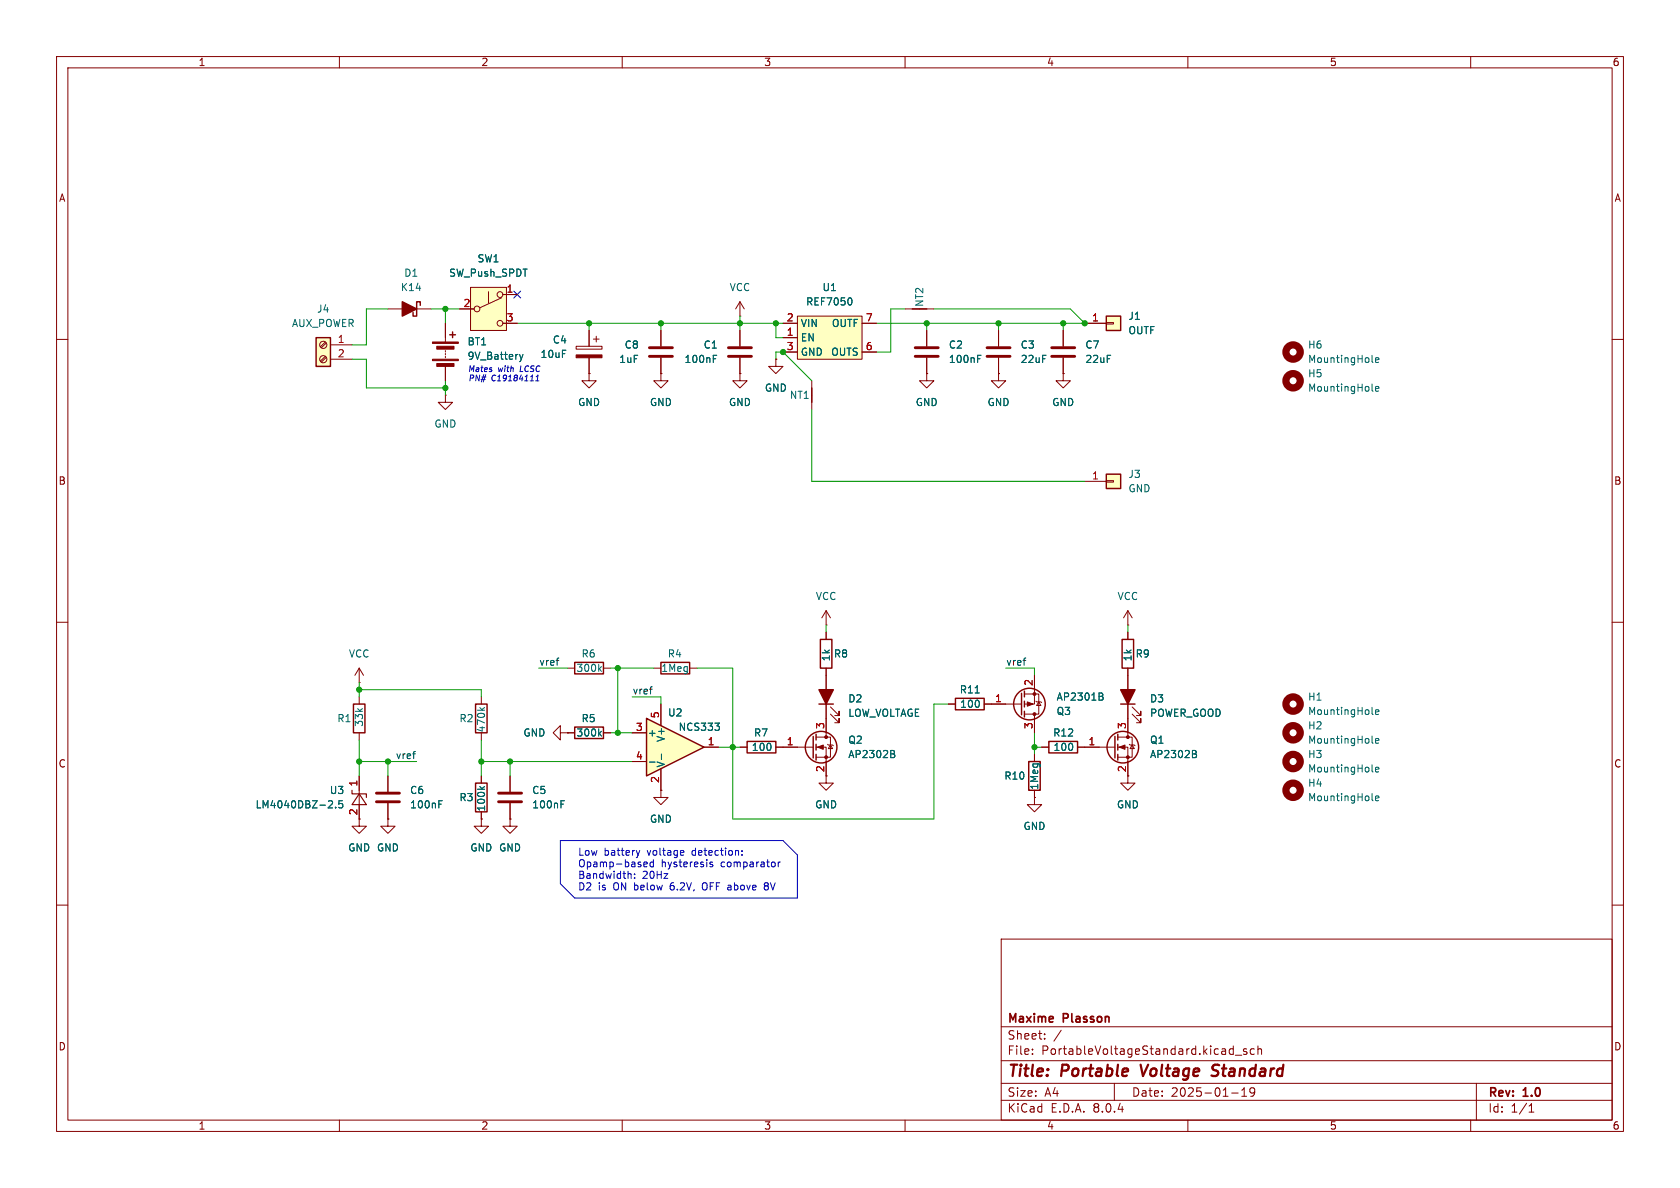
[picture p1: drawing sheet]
<svg xmlns="http://www.w3.org/2000/svg" width="297mm" height="210mm" viewBox="0 0 297 210" stroke-linecap="round" stroke-linejoin="round" font-family="sans-serif">
<g fill="none" stroke="#840000" stroke-width=".18">
<path d="M10 10h277v190h-277zM12 12h273v186h-273zM60 10v2M110 10v2M160 10v2M210 10v2M260 10v2M10 60h2M116.8 58.4v2.8M285 60h2M78.7 69.9v1.2h1.3l-1.3 1.3-1.2-1.3h1.2M78.7 69.9h.1"/>
<path d="M104.1 66v1.3h1.3l-1.3 1.3-1.2-1.3h1.2M104.1 66h.1M116.8 66v1.3h1.3l-1.3 1.3-1.2-1.3h1.2M116.8 66h.1M116.8 63.2v2.8M10 110h2M63.5 118.1l-.8 1.3M63.5 118.1v2.6M63.5 118.1l.8 1.3M100.3 118.1h1.3M106.7 118.1h1.2M115.6 118.1h1.2"/>
<path d="M121.9 118.1h1.3M285 110h2M63.5 120.7h.1M63.5 123.2v1.3M63.5 129.5v1.3M68.6 137.2v2.8M85.1 123.2v1.3M85.1 129.5v1.3M85.1 137.2v1.2M90.2 137.2v2.8M99.1 129.5v1.3l-1.3-1.3 1.3-1.2v1.2h1.2M100.3 129.5h.1"/>
<path d="M10 160h2M63.5 144.8v1.3h1.3l-1.3 1.2-1.3-1.2h1.3M68.6 142v2.8M85.1 143.5v1.3M90.2 144.8v1.3h-1.3l1.3 1.2 1.2-1.2h-1.2M90.2 144.8h.1M90.2 142v2.8M285 160h2M177 166h108v32h-108zM60 198v2M110 198v2M160 198v2"/>
<path d="M177 194.5h108M177 191.5h108M177 187.5h108M177 181.5h108M182.5 186.3v.1M182.5 185.5v.1M184.7 183.6v.1M184.7 182.8v.1M187.6 182.1l-1.3 2M197 191.5v3M210 198v2M217.7 193.2h1.2"/>
<path d="M217.9 185.4l.1 .1M218 184.9v1.5M218 186.3l-.1 .1M218.4 186.5h1.1M219.5 193.8h.9M219.5 192.7l.5-.4v1.5M220.4 185.5l-.4-.1-.2 .2 .1 .2 .5 .2v.3h-.6M221.7 185.5l-.4-.1-.3 .3v.4l.2 .2h.5M221.8 192.9l-.3 .3h-.3l-.2-.3 .1-.5 .4-.1 .2 .1a.99 .99 0 0 1-.3 1.4h-.3M222.4 185.5l.2-.1 .4 .1v.9M222.4 184.9v1.5M260 198v2"/>
<path d="M261 191.5v6.5M270.3 196.6h.9M270.3 195.5l.4-.4v1.5"/>
</g>
<path d="M201.6 188.2l.5 2M215.2 190a.85 .85 0 0 1-1 .1M215.3 188.2l-.7 .1a.46 .46 0 0 0-.3 .5 .46 .46 0 0 0 .4 .4l.5 .2" fill="none" stroke="#840000" stroke-width=".4"/>
<path d="M101.6 117.1h5.1v2h-5.1zM116.8 117.1h5.1v2h-5.1zM62.5 124.5h2v5h-2zM84.1 124.5h2v5h-2zM84.1 138.4h2v5.1h-2z" fill="none" stroke="#840000" stroke-width=".25"/>
<path d="M106 118.2l.3 .5M106.3 117.8l-.5 .5M84.8 125.1l.5 .5M84.8 139l.5 .5M85.7 125.1l-.5 .3M85.7 139l-.5 .4M77.6 142.2h.4M77.6 141.5h.6M99.2 142.2h.4M99.2 141.5h.6" fill="none" stroke="#006464" stroke-width=".18"/>
<path d="M114.8 63h4.1M114.8 61.5h4.1M66.5 141.7h4.1M66.5 140.2h4.1M88.1 141.7h4.1M88.1 140.2h4.1" fill="none" stroke="#840000" stroke-width=".51"/>
<path d="M114.3 127l10.2 5.1-10.2 5.1z" fill="#ffffc2"/>
<path d="M114.3 127l10.2 5.1-10.2 5.1z" fill="none" stroke="#840000" stroke-width=".25"/>
<path d="M111.8 129.5h2.5M111.8 134.6h2.5M116.8 139.7v1.3h-1.2l1.2 1.2 1.3-1.2h-1.3M116.8 139.7h.1M116.8 124.5v3.8M116.8 135.9v3.8M124.5 132.1h2.5" fill="none" stroke="#840000" stroke-width=".18"/>
<path d="M114.8 134.7h1M116.9 133.3v1M126.4 127.8h.8l-.4 .5M127.1 128.4v.6" fill="none" stroke="#006464" stroke-width=".18"/>
<path d="M55.9 59.7h2.5v5.1h-2.5z" fill="#ffffc2"/>
<g fill="none" stroke="#840000" stroke-width=".25">
<path d="M55.9 59.7h2.5v5.1h-2.5zM74.3 54v-.7h-.6v2.6h-.7v-.7M79.5 59.2h1M80 58.7v1M132.1 131.1h5.1v2h-5.1zM197.1 130.2v3.8M197.6 129.8v1M197.6 131.6v1M197.6 133.4v1"/>
<circle cx="198.5" cy="132.1" r="2.79"/>
</g>
<g fill="none" stroke="#840000" stroke-width=".18">
<path d="M68.6 54.6h7.6M78.7 57.2v3.3M130.8 55.9h.1M130.8 53.3v2.6M130.8 58.4v2.8M130.8 53.3l-.8 1.3M130.8 53.3l.8 1.3M57.5 63l-.9 .8M57.5 60.5l-.9 .8M57.7 63.2l-.9 .8M57.7 60.6l-.9 .9M58.4 61h3.8"/>
<path d="M58.4 63.5h3.8M78.7 62v.2M78.7 62.5v.2M78.7 63v.2M78.7 64.8v2.5M130.8 63.2v2.8M63.5 137.2v7.6M130.8 132.1h1.3M137.2 132.1h1.2M191.8 132.1h5.3M197.6 132.1h1.8v5.1M197.6 130.3h2.6v3.6h-2.6"/>
<path d="M199.4 127v3.3M199.6 131.6l.2 .1h.7l.2 .1M200.2 131.7l.3 .6h-.7zM85.1 144.8v1.3h1.3l-1.3 1.2-1.3-1.2h1.3M85.1 144.8h.1"/>
<circle cx="57.1" cy="63.5" r=".63"/>
<circle cx="57.1" cy="61" r=".63"/>
</g>
<path d="M71.1 53.3l2.6 1.3-2.6 1.3z" fill="#840000" stroke="#840000" stroke-width=".25"/>
<g fill="#840000" stroke="#840000" stroke-width=".18">
<path d="M197.9 132.1l1-.4v.8z"/>
<path d="M76.5 63.5h4.5v.3h-4.5z"/>
<path d="M76.5 60.5h4.5v.2h-4.5z"/>
<path d="M77.2 64.3h3.1v.5h-3.1z"/>
<path d="M77.2 61.2h3.1v.5h-3.1z"/>
<circle cx="199.4" cy="133.9" r=".25"/>
<circle cx="199.4" cy="130.3" r=".25"/>
</g>
<g fill="none" stroke="#006464" stroke-width=".18">
<path d="M91.9 62.7l.3 .8M92.2 63.5l-.3 .4M92.5 62.7l-.3 .8M126.1 63.4h.4M126.1 62.8h.6M210.8 132.7l.6 .1 .1 .2-.3 .3M210.8 133.3h.4M211.2 133.3l.3 .2v.3l-.7 .1M242.6 126.1l.1 .2M242.6 131.2l.1 .2M243.2 125.9l.6-.1-.1-.3h-.4l-.1 .1v.6h.5M243.2 131l.6-.2-.1-.2-.4-.1-.1 .2v.6h.5"/>
<path d="M58.6 141.5l.2 .3-.1 .3-.7 .7h.8M59.3 142.7v.1M60.5 141.5h-.6v.7l.2-.2 .4 .1 .1 .2-.1 .4-.1 .1-.5-.1"/>
</g>
<path d="M128.8 63h4M128.8 61.5h4" fill="none" stroke="#840000" stroke-width=".51"/>
<g fill="none" stroke="#840000" stroke-width="1.3">
<circle cx="228.6" cy="124.5" r="1.27"/>
<circle cx="228.6" cy="129.5" r="1.27"/>
</g>
<path d="M62.2 139.7v.6h2.6v.7M63.5 140.3l1.3 1.9h-2.6z" fill="none" stroke="#840000" stroke-width=".2"/>
<path d="M83.2 50.8h6.3v7.6h-6.3z" fill="#ffffc2"/>
<g fill="none" stroke="#840000" stroke-width=".18">
<path d="M81.3 54.6h2.5M83.2 50.8h6.3v7.6h-6.3zM86.4 51.6v2M88.7 52.6l-3.9 1.8M88.9 52.1h2.5M88.9 57.2h2.5M104.1 58.4v2.8M104.9 59.9h1M105.4 59.4v1.1M163.8 58.4v2.8M176.5 58.4v2.8M188 58.4v2.8"/>
<path d="M101.9 61.2h4.5v.5h-4.5zM104.1 63.2v2.8M130.8 66v1.3h1.3l-1.3 1.3-1.3-1.3h1.3M130.8 66h.1M137.2 63.5v1.3h1.2l-1.2 1.2-1.3-1.2h1.3M137.2 63.5h.1M163.8 66v1.3h-1.2l1.2 1.3 1.3-1.3h-1.3M163.8 66h.1M163.8 63.2v2.8M176.5 66v1.3h-1.2l1.2 1.3 1.3-1.3h-1.3M176.5 66h.1M176.5 63.2v2.8"/>
<path d="M188 66v1.3h-1.3l1.3 1.3 1.2-1.3h-1.2M188 66h.1M188 63.2v2.8M182.9 119.4v5.1h-1.8M199.4 110.5h.1M199.4 108v2.5M199.4 111.8v1.2M199.4 118.1v8.9M199.4 108l-.8 1.2M199.4 108l.8 1.2M100.3 129.5h1.3M106.7 129.5h1.2"/>
<path d="M167.6 124.5h1.3M174 124.5h6.6M181.1 122.7h2.5v3.5h-2.5M182.9 126.2v3.3M183.1 124l.2 .1h.7l.1 .1M183.6 124.1l.4 .6h-.7zM200.2 126.2l1.5 1.6v-.8v.8h-.8M200.2 125l1.5 1.5v-.8v.8h-.8M68.6 144.8v1.3h-1.3l1.3 1.2 1.2-1.2h-1.2M68.6 144.8h.1"/>
<circle cx="84.3" cy="54.6" r=".51"/>
<circle cx="88.4" cy="57.2" r=".51"/>
<circle cx="88.4" cy="52.1" r=".51"/>
</g>
<g fill="none" stroke="#840000" stroke-width=".25">
<path d="M198.4 113h2v5.1h-2zM101.6 128.5h5.1v2.1h-5.1zM168.9 123.4h5.1v2.1h-5.1zM180.6 122.6v3.8M181.1 122.2v1M181.1 124v1M181.1 125.7v1M198.1 124.5h2.6"/>
<circle cx="182" cy="124.5" r="2.79"/>
</g>
<g fill="#840000" stroke="#840000" stroke-width=".18">
<path d="M101.9 62.7h4.5v.5h-4.5z"/>
<path d="M181.6 124.1l1 .4-1 .3z"/>
<circle cx="182.9" cy="122.7" r=".25"/>
<circle cx="182.9" cy="126.2" r=".25"/>
</g>
<path d="M198.1 121.9h2.6l-1.3 2.6z" fill="#840000" stroke="#840000" stroke-width=".25"/>
<g fill="none" stroke="#840000" stroke-width="1.3">
<circle cx="228.6" cy="139.7" r="1.27"/>
<circle cx="228.6" cy="134.6" r="1.27"/>
</g>
<path d="M172.8 63.4h.5M172.8 62.8h.6M106 129.6l.3 .5M106.3 129.3l-.5 .5M172.4 122.5h.7M194.3 122.5l.6 .1 .1 .3-.3 .2M194.3 123.1h.4M194.7 123.1l.3 .2v.3l-.7 .2M242.6 136.3l.1 .2M243.2 136l.6-.1-.1-.2-.4-.1-.1 .2v.6h.5M242.6 141.4l.1 .1M243.2 141.1l.6-.1-.1-.2-.4-.1-.1 .2v.6h.5" fill="none" stroke="#006464" stroke-width=".18"/>
<path d="M161.8 63h4.1M161.8 61.5h4.1M174.5 63h4.1M174.5 61.5h4.1M185.9 63h4.1M185.9 61.5h4.1" fill="none" stroke="#840000" stroke-width=".51"/>
<path d="M195.6 83.8h2.5v2.6h-2.5z" fill="#ffffc2"/>
<path d="M191.8 85.1h3.8M195.6 85h1.2v.2h-1.2zM182.9 133.4v1.2M182.9 139.7v1.3M184.1 132.1h1.3M190.5 132.1h1.3M199.4 137.2v1.2h-1.3l1.3 1.3 1.3-1.3h-1.3M182.9 141v1.2h1.2l-1.2 1.3-1.3-1.3h1.3M182.9 141h.1" fill="none" stroke="#840000" stroke-width=".18"/>
<path d="M195.6 83.8h2.5v2.6h-2.5zM181.9 134.6h2v5.1h-2zM185.4 131.1h5.1v2h-5.1z" fill="none" stroke="#840000" stroke-width=".25"/>
<circle cx="228.6" cy="67.3" r="1.27" fill="none" stroke="#840000" stroke-width="1.3"/>
<path d="M242.6 69l.1 .2M243.2 68.7l.6-.1-.1-.2-.4-.1-.1 .2v.6h.5" fill="none" stroke="#006464" stroke-width=".18"/>
<path d="M195.6 55.9h2.5v2.5h-2.5z" fill="#ffffc2"/>
<path d="M191.8 57.2h3.8M195.6 57h1.2v.3h-1.2z" fill="none" stroke="#840000" stroke-width=".18"/>
<path d="M195.6 55.9h2.5v2.5h-2.5z" fill="none" stroke="#840000" stroke-width=".25"/>
<circle cx="228.6" cy="62.2" r="1.27" fill="none" stroke="#840000" stroke-width="1.3"/>
<path d="M242.6 63.9l.1 .2M243.2 63.7l.6-.2-.1-.2-.4-.1-.1 .2v.6h.5" fill="none" stroke="#006464" stroke-width=".18"/>
<path d="M141 55.9h11.4v7.6h-11.4z" fill="#ffffc2"/>
<g fill="none" stroke="#840000" stroke-width=".18">
<path d="M78.7 57.2v2.5M81.3 54.6h2.5M88.9 57.2h2.5M88.9 52.1h2.5M104.1 58.4v2.8M116.8 58.4v2.8M130.8 58.4v2.8M138.4 59.7h2.6M138.4 57.2h2.6M141 55.9h11.4v7.6h-11.4zM152.4 57.2h2.5M160 54.6h5.1"/>
<path d="M163.8 58.4v2.8M176.5 58.4v2.8M188 58.4v2.8M191.8 57.2h3.8M78.7 64.8v2.5M104.1 66h.1M104.1 63.2v2.8M116.8 66h.1M116.8 63.2v2.8M130.8 66h.1M130.8 63.2v2.8M137.2 63.5h.1"/>
<path d="M138.4 62.2h2.6M143.5 67.3v5.1M152.4 62.2h2.5M163.8 66h.1M163.8 63.2v2.8M176.5 66h.1M176.5 63.2v2.8M188 66h.1M188 63.2v2.8M146 110.5h.1M146 108v2.5M146 111.8v1.2"/>
<path d="M146 118.1v12.2M146 108l-.7 1.2M146 108l.8 1.2M182.9 119.4v2.5M199.4 111.8v1.2M199.4 118.1v3.8M63.5 137.2v2.5M68.6 137.2v2.8M85.1 137.2v1.2M90.2 137.2v2.8M100.3 129.5h.1M100.3 129.5h1.3"/>
<path d="M106.7 129.5h1.2M111.8 129.5h2.5M111.8 134.6h2.5M116.8 139.7h.1M116.8 124.5v3.8M116.8 135.9v3.8M124.5 132.1h2.5M130.8 132.1h1.3M137.2 132.1h6.6M144.3 132.1h1.7v6.3h-1.2l1.2 1.3 1.3-1.3h-1.3M144.3 130.3h2.5v3.6h-2.5M146.3 131.6l.1 .1h.8l.1 .1"/>
<path d="M146.8 131.7l.4 .6h-.8zM146.8 126.2l1.5 1.6v-.8v.8h-.7M146.8 125l1.5 1.5v-.8v.8h-.7M167.6 124.5h1.3M174 124.5h3.8M182.9 127v2.5M182.9 133.4v1.2M182.9 139.7v1.3M184.1 132.1h1.3M190.5 132.1h3.8M199.4 124.5v5M199.4 134.6v2.6"/>
<path d="M63.5 142.2v2.6M68.6 144.8h.1M68.6 142v2.8M85.1 144.8h.1M85.1 143.5v1.3M90.2 144.8h.1M90.2 142v2.8M182.9 141h.1"/>
</g>
<g fill="none" stroke="#006464" stroke-width=".18">
<path d="M150.3 52.6a.79 .79 0 0 1 0 1.3M91.9 62.7l.3 .8M92.2 63.5l-.3 .4M92.5 62.7l-.3 .8M126.1 63.4h.4M126.1 62.8h.6M172.8 63.4h.5M172.8 62.8h.6M84.8 139l.5 .5M85.7 139l-.5 .4M106 129.6l.3 .5M106.3 129.3l-.5 .5"/>
<path d="M114.8 134.7h1M116.9 133.3v1M126.4 127.8h.8l-.4 .5M127.1 128.4v.6M157.5 132.7l.6 .1v.2l-.2 .3M157.5 133.3h.4M157.9 133.3l.3 .2-.1 .3-.6 .1M172.4 122.5h.7M194.3 122.5l.6 .1 .1 .3-.3 .2M194.3 123.1h.4M194.7 123.1l.3 .2v.3l-.7 .2M210.8 132.7l.6 .1 .1 .2-.3 .3"/>
<path d="M210.8 133.3h.4M211.2 133.3l.3 .2v.3l-.7 .1M58.6 141.5l.2 .3-.1 .3-.7 .7h.8M59.3 142.7v.1M60.5 141.5h-.6v.7l.2-.2 .4 .1 .1 .2-.1 .4-.1 .1-.5-.1M77.6 142.2h.4M77.6 141.5h.6M99.2 142.2h.4M99.2 141.5h.6"/>
</g>
<g fill="none" stroke="#840000" stroke-width=".25">
<path d="M161.3 54.6h2.5M143.5 68.6v2.5M145 113h2.1v5.1h-2.1zM143.8 130.2v3.8M144.3 129.8v1M144.3 131.6v1M144.3 133.4v1M144.8 124.5h2.5"/>
<circle cx="145.2" cy="132.1" r="2.79"/>
</g>
<g fill="#840000" stroke="#840000" stroke-width=".18">
<path d="M144.5 132.1l1-.4v.8z"/>
<circle cx="146" cy="133.9" r=".25"/>
<circle cx="146" cy="130.3" r=".25"/>
</g>
<path d="M144.8 121.9h2.5l-1.3 2.6z" fill="#840000" stroke="#840000" stroke-width=".25"/>
<path d="M98.3 116.8h.5M98.7 116.3h.1M180.9 116.8h.4M181.2 116.3h.1M73 133.3h.4M73.3 132.8h.1M114.8 121.8h.5M115.2 121.4h.1" fill="none" stroke="#0f0f0f" stroke-width=".18"/>
<g fill="none" stroke="#0000c2" stroke-width=".18">
<path d="M94.7 67.3h.6M95 66.5l-.2 .1M95.1 66.3l-.1 1M99.1 148.6h39.3l2.6 2.5v7.7h-39.4l-2.5-2.6zM111.5 154.5l.1 .8M112.2 155.2v.1M112.2 154.5v.1M113.1 150.3l-.3 .9M113.8 153l.2 .2h.4M114 152.4l-.2 .2M114.4 152.4v.3l-.6 .1M115 152.4l-.1 .2 .1 .5 .1 .1h.4"/>
<path d="M115.5 152v1.2M120.7 150.3l.2 .3-.6 .2M120.8 151.1l-.1 .1M124.3 156.1a.9 .9 0 0 0 0 1.2M126 152.4h-.3l-.2 .2 .1 .1 .4 .2v.3h-.5M131.2 151.1v.1M131.2 150.4v.1M135.3 156.6l-.2 .2 .1 .4 .1 .1h.4M135.3 156.6h.3M135.6 156.6l.1 .1M135.7 156.1h-.4l-.1 .1-.1 .2 .2 .2M135.7 156.5l-.1 .1"/>
<path d="M137.6 152.4v.8M137.9 152.4l-.3 .2"/>
</g>
<g fill="none" stroke="#009600" stroke-width=".18">
<path d="M68.6 54.6h-3.8v6.4h-2.6M76.2 54.6h5.1M78.7 54.6v2.6M91.4 57.2h47M104.1 57.2v1.2M116.8 57.2v1.2M130.8 55.9v2.5M137.2 57.2v2.5h1.2M160 54.6h-2.5v7.6h-2.6M163.8 57.2v1.2M165.1 54.6h24.1l2.6 2.6h-36.9M176.5 57.2v1.2"/>
<path d="M188 57.2v1.2M62.2 63.5h2.6v5.1h13.9M78.7 67.3v2.6M137.2 63.5v-1.3h1.2l5.1 5.1M143.5 72.4v12.7h48.3M95.2 118.1h5.1M107.9 118.1h7.7M109.2 118.1v11.4M123.2 118.1h6.3v26.7h35.6v-20.3h2.5M146 110.5v1.3M177.8 118.1h5.1v1.3M199.4 110.5v1.3"/>
<path d="M63.5 121.9h21.6v1.3M63.5 120.7v2.5M63.5 130.8v6.4M63.5 134.6h10.2M68.6 134.6v2.6M85.1 130.8v6.4M85.1 134.6h26.7M90.2 134.6v2.6M107.9 129.5h3.9M111.8 123.2h5v1.3M127 132.1h3.8M182.9 132.1h1.2"/>
<path d="M182.9 129.5v3.9"/>
</g>
<path d="M90.8 51.5l1.2 1.2M92 51.5l-1.2 1.2" fill="none" stroke="#000084" stroke-width=".18"/>
<g fill="#009600" stroke="#009600" stroke-width=".18">
<circle cx="116.8" cy="57.2" r=".46"/>
<circle cx="104.1" cy="57.2" r=".46"/>
<circle cx="78.7" cy="68.6" r=".46"/>
<circle cx="130.8" cy="57.2" r=".46"/>
<circle cx="78.7" cy="54.6" r=".46"/>
<circle cx="138.4" cy="62.2" r=".46"/>
<circle cx="129.5" cy="132.1" r=".46"/>
<circle cx="182.9" cy="132.1" r=".46"/>
<circle cx="63.5" cy="121.9" r=".46"/>
<circle cx="85.1" cy="134.6" r=".46"/>
<circle cx="63.5" cy="134.6" r=".46"/>
<circle cx="68.6" cy="134.6" r=".46"/>
<circle cx="176.5" cy="57.2" r=".46"/>
<circle cx="163.8" cy="57.2" r=".46"/>
<circle cx="137.2" cy="57.2" r=".46"/>
<circle cx="191.8" cy="57.2" r=".46"/>
<circle cx="188" cy="57.2" r=".46"/>
<circle cx="90.2" cy="134.6" r=".46"/>
<circle cx="109.2" cy="129.5" r=".46"/>
<circle cx="109.2" cy="118.1" r=".46"/>
</g>
<g font-size="2.8" fill="#840000">
<text x="178" y="190.9">Title:</text>
<text x="187.7" y="190.9">Portable</text>
<text x="202.6" y="190.9">Voltage</text>
<text x="215.9" y="190.9">Standard</text>
</g>
<g font-size="2.1" fill="#840000">
<text x="178" y="184">Sheet:</text>
<text x="178" y="181.2">Maxime</text>
<text x="188" y="181.2">Plasson</text>
<text x="178" y="186.7">File:</text>
<text x="184.1" y="186.7">PortableVoltageStandard.kicad_sch</text>
<text x="178" y="196.9">KiCad</text>
<text x="178" y="194.1">Size:</text>
<text x="184.7" y="194.1">A4</text>
<text x="185.7" y="196.9">E.D.A.</text>
<text x="193.3" y="196.9">8.0.4</text>
<text x="200" y="194.1">Date:</text>
<text x="207" y="194.1">2025-01-19</text>
<text x="263" y="194.3">Rev:</text>
<text x="263" y="196.9">Id:</text>
<text x="267.1" y="196.9">1/1</text>
<text x="269.4" y="194.3">1.0</text>
</g>
<g font-size="1.8" fill="#840000">
<text x="35" y="11.9">1</text>
<text x="85" y="11.9">2</text>
<text x="135" y="11.9">3</text>
<text x="185" y="11.9">4</text>
<text x="235" y="11.9">5</text>
<text x="285" y="11.9">6</text>
<text x="10.3" y="35.9">A</text>
<text x="285.3" y="35.9">A</text>
<text x="10.3" y="85.9">B</text>
<text x="285.3" y="85.9">B</text>
<text x="10.3" y="135.9">C</text>
<text x="285.3" y="135.9">C</text>
<text x="10.3" y="185.9">D</text>
<text x="285.3" y="185.9">D</text>
<text x="35" y="199.9">1</text>
<text x="85" y="199.9">2</text>
<text x="135" y="199.9">3</text>
<text x="185" y="199.9">4</text>
<text x="235" y="199.9">5</text>
<text x="285" y="199.9">6</text>
</g>
<g font-size="1.8" fill="#006464">
<text x="84.3" y="46.6">SW1</text>
<text x="70.8" y="51.7">K14</text>
<text x="71.4" y="49.1">D1</text>
<text x="79.3" y="49.1">SW_Push_SPDT</text>
<text x="128.9" y="51.7">VCC</text>
<text x="145.3" y="51.7">U1</text>
<text x="51.5" y="58">AUX_POWER</text>
<text x="56" y="55.5">J4</text>
<text x="141.5" y="58">VIN</text>
<text x="142.4" y="54.2">REF7050</text>
<text x="147" y="58">OUTF</text>
<text x="163.4" y="54.3" transform="rotate(-90 163.4 54.3)">NT2</text>
<text x="199.4" y="56.7">J1</text>
<text x="199.4" y="59.3">OUTF</text>
<text x="82.6" y="61.3">BT1</text>
<text x="82.6" y="63.8">9V_Battery</text>
<text x="95.5" y="63.5">10uF</text>
<text x="97.6" y="60.9">C4</text>
<text x="109.4" y="64.4">1uF</text>
<text x="110.3" y="61.8">C8</text>
<text x="120.9" y="64.4">100nF</text>
<text x="124.3" y="61.8">C1</text>
<text x="141.5" y="60.6">EN</text>
<text x="141.5" y="63.1">GND</text>
<text x="146.9" y="63.1">OUTS</text>
<text x="167.6" y="61.8">C2</text>
<text x="167.6" y="64.4">100nF</text>
<text x="180.3" y="61.8">C3</text>
<text x="180.3" y="64.4">22uF</text>
<text x="191.8" y="61.8">C7</text>
<text x="191.8" y="64.4">22uF</text>
<text x="231.1" y="61.8">H6</text>
<text x="231.1" y="64.4">MountingHole</text>
<text x="102.1" y="72">GND</text>
<text x="114.8" y="72">GND</text>
<text x="128.8" y="72">GND</text>
<text x="135.1" y="69.4">GND</text>
<text x="139.5" y="70.7">NT1</text>
<text x="161.8" y="72">GND</text>
<text x="174.5" y="72">GND</text>
<text x="185.9" y="72">GND</text>
<text x="231.1" y="66.9">H5</text>
<text x="231.1" y="69.4">MountingHole</text>
<text x="76.7" y="75.8">GND</text>
<text x="199.4" y="84.7">J3</text>
<text x="199.4" y="87.2">GND</text>
<text x="144.1" y="106.3">VCC</text>
<text x="197.5" y="106.3">VCC</text>
<text x="61.6" y="116.4">VCC</text>
<text x="101.8" y="119">300k</text>
<text x="102.7" y="116.4">R6</text>
<text x="116.8" y="119">1Meg</text>
<text x="118" y="116.4">R4</text>
<text x="146.9" y="117" transform="rotate(-90 146.9 117)">1k</text>
<text x="147.3" y="116.4">R8</text>
<text x="200.3" y="117" transform="rotate(-90 200.3 117)">1k</text>
<text x="200.7" y="116.4">R9</text>
<text x="149.9" y="124.4">D2</text>
<text x="169.6" y="122.8">R11</text>
<text x="169.6" y="125.3">100</text>
<text x="186.7" y="124.1">AP2301B</text>
<text x="203.2" y="124.4">D3</text>
<text x="231.1" y="124.1">H1</text>
<text x="59.5" y="127.9">R1</text>
<text x="64.4" y="128.6" transform="rotate(-90 64.4 128.6)">33k</text>
<text x="81.1" y="127.9">R2</text>
<text x="86" y="129.6" transform="rotate(-90 86 129.6)">470k</text>
<text x="92.4" y="130.4">GND</text>
<text x="101.8" y="130.4">300k</text>
<text x="102.7" y="127.9">R5</text>
<text x="114.4" y="130.4">+</text>
<text x="117.7" y="131.3" transform="rotate(-90 117.7 131.3)">V+</text>
<text x="118" y="126.8">U2</text>
<text x="119.9" y="129.4">NCS333</text>
<text x="133.2" y="130.4">R7</text>
<text x="149.9" y="131.7">Q2</text>
<text x="149.9" y="126.9">LOW_VOLTAGE</text>
<text x="186.1" y="130.4">R12</text>
<text x="186.7" y="126.6">Q3</text>
<text x="203.2" y="126.9">POWER_GOOD</text>
<text x="203.2" y="131.7">Q1</text>
<text x="231.1" y="126.6">MountingHole</text>
<text x="231.1" y="129.1">H2</text>
<text x="231.1" y="131.7">MountingHole</text>
<text x="117.7" y="135.8" transform="rotate(-90 117.7 135.8)">V-</text>
<text x="132.8" y="132.9">100</text>
<text x="149.9" y="134.2">AP2302B</text>
<text x="186.2" y="132.9">100</text>
<text x="203.2" y="134.2">AP2302B</text>
<text x="231.1" y="134.2">H3</text>
<text x="231.1" y="136.8">MountingHole</text>
<text x="45.1" y="143.1">LM4040DBZ-2.5</text>
<text x="58.2" y="140.6">U3</text>
<text x="72.4" y="140.6">C6</text>
<text x="72.4" y="143.1">100nF</text>
<text x="81.1" y="141.8">R3</text>
<text x="86" y="143.6" transform="rotate(-90 86 143.6)">100k</text>
<text x="94" y="140.6">C5</text>
<text x="94" y="143.1">100nF</text>
<text x="144" y="143.1">GND</text>
<text x="177.5" y="138">R10</text>
<text x="183.7" y="139.7" transform="rotate(-90 183.7 139.7)">1Meg</text>
<text x="197.4" y="143.1">GND</text>
<text x="231.1" y="139.3">H4</text>
<text x="231.1" y="141.8">MountingHole</text>
<text x="114.8" y="145.6">GND</text>
<text x="180.8" y="146.9">GND</text>
<text x="61.5" y="150.7">GND GND</text>
<text x="83.1" y="150.7">GND GND</text>
</g>
<g font-size="1.8" fill="#a90000">
<text x="89.5" y="51.8">1</text>
<text x="81.8" y="54.4">2</text>
<text x="89.5" y="56.9">3</text>
<text x="139" y="59.4">1</text>
<text x="139" y="56.9">2</text>
<text x="153" y="56.9">7</text>
<text x="193" y="56.9">1</text>
<text x="59.6" y="60.7">1</text>
<text x="59.6" y="63.2">2</text>
<text x="139" y="62">3</text>
<text x="153" y="62">6</text>
<text x="193" y="84.8">1</text>
<text x="175.8" y="124.2">1</text>
<text x="182.6" y="121.4" transform="rotate(-90 182.6 121.4)">2</text>
<text x="112.3" y="129.3">3</text>
<text x="116.6" y="127.1" transform="rotate(-90 116.6 127.1)">5</text>
<text x="125" y="131.8">1</text>
<text x="139" y="131.8">1</text>
<text x="145.8" y="129" transform="rotate(-90 145.8 129)">3</text>
<text x="182.6" y="129" transform="rotate(-90 182.6 129)">3</text>
<text x="192.3" y="131.8">1</text>
<text x="199.1" y="129" transform="rotate(-90 199.1 129)">3</text>
<text x="112.3" y="134.4">4</text>
<text x="145.8" y="136.6" transform="rotate(-90 145.8 136.6)">2</text>
<text x="199.1" y="136.6" transform="rotate(-90 199.1 136.6)">2</text>
<text x="63.2" y="139.1" transform="rotate(-90 63.2 139.1)">1</text>
<text x="116.6" y="138.5" transform="rotate(-90 116.6 138.5)">2</text>
<text x="63.2" y="144.2" transform="rotate(-90 63.2 144.2)">2</text>
</g>
<g font-size="1.8" fill="#0f0f0f">
<text x="95.2" y="117.8">vref</text>
<text x="177.8" y="117.8">vref</text>
<text x="111.8" y="122.8">vref</text>
<text x="69.9" y="134.3">vref</text>
</g>
<g font-size="1.8" fill="#0000c2">
<text x="102.1" y="151.5">Low</text>
<text x="102.1" y="153.5">Opamp-based</text>
<text x="102.1" y="155.6">Bandwidth:</text>
<text x="106.8" y="151.5">battery</text>
<text x="113.6" y="155.6">20Hz</text>
<text x="114.5" y="151.5">voltage</text>
<text x="116.9" y="153.5">hysteresis</text>
<text x="122.6" y="151.5">detection:</text>
<text x="127.6" y="153.5">comparator</text>
<text x="102.1" y="157.6">D2</text>
<text x="105.8" y="157.6">is</text>
<text x="108.6" y="157.6">ON below</text>
<text x="118.9" y="157.6">6.2V,</text>
<text x="124.8" y="157.6">OFF above</text>
<text x="136.2" y="157.6">8V</text>
</g>
<g font-size="1.4" fill="#0000c2">
<text x="82.6" y="66">Mates</text>
<text x="88" y="66">with</text>
<text x="92.1" y="66">LCSC</text>
<text x="82.7" y="67.6">PN#</text>
<text x="86.8" y="67.6">C19184111</text>
</g>
</svg>
